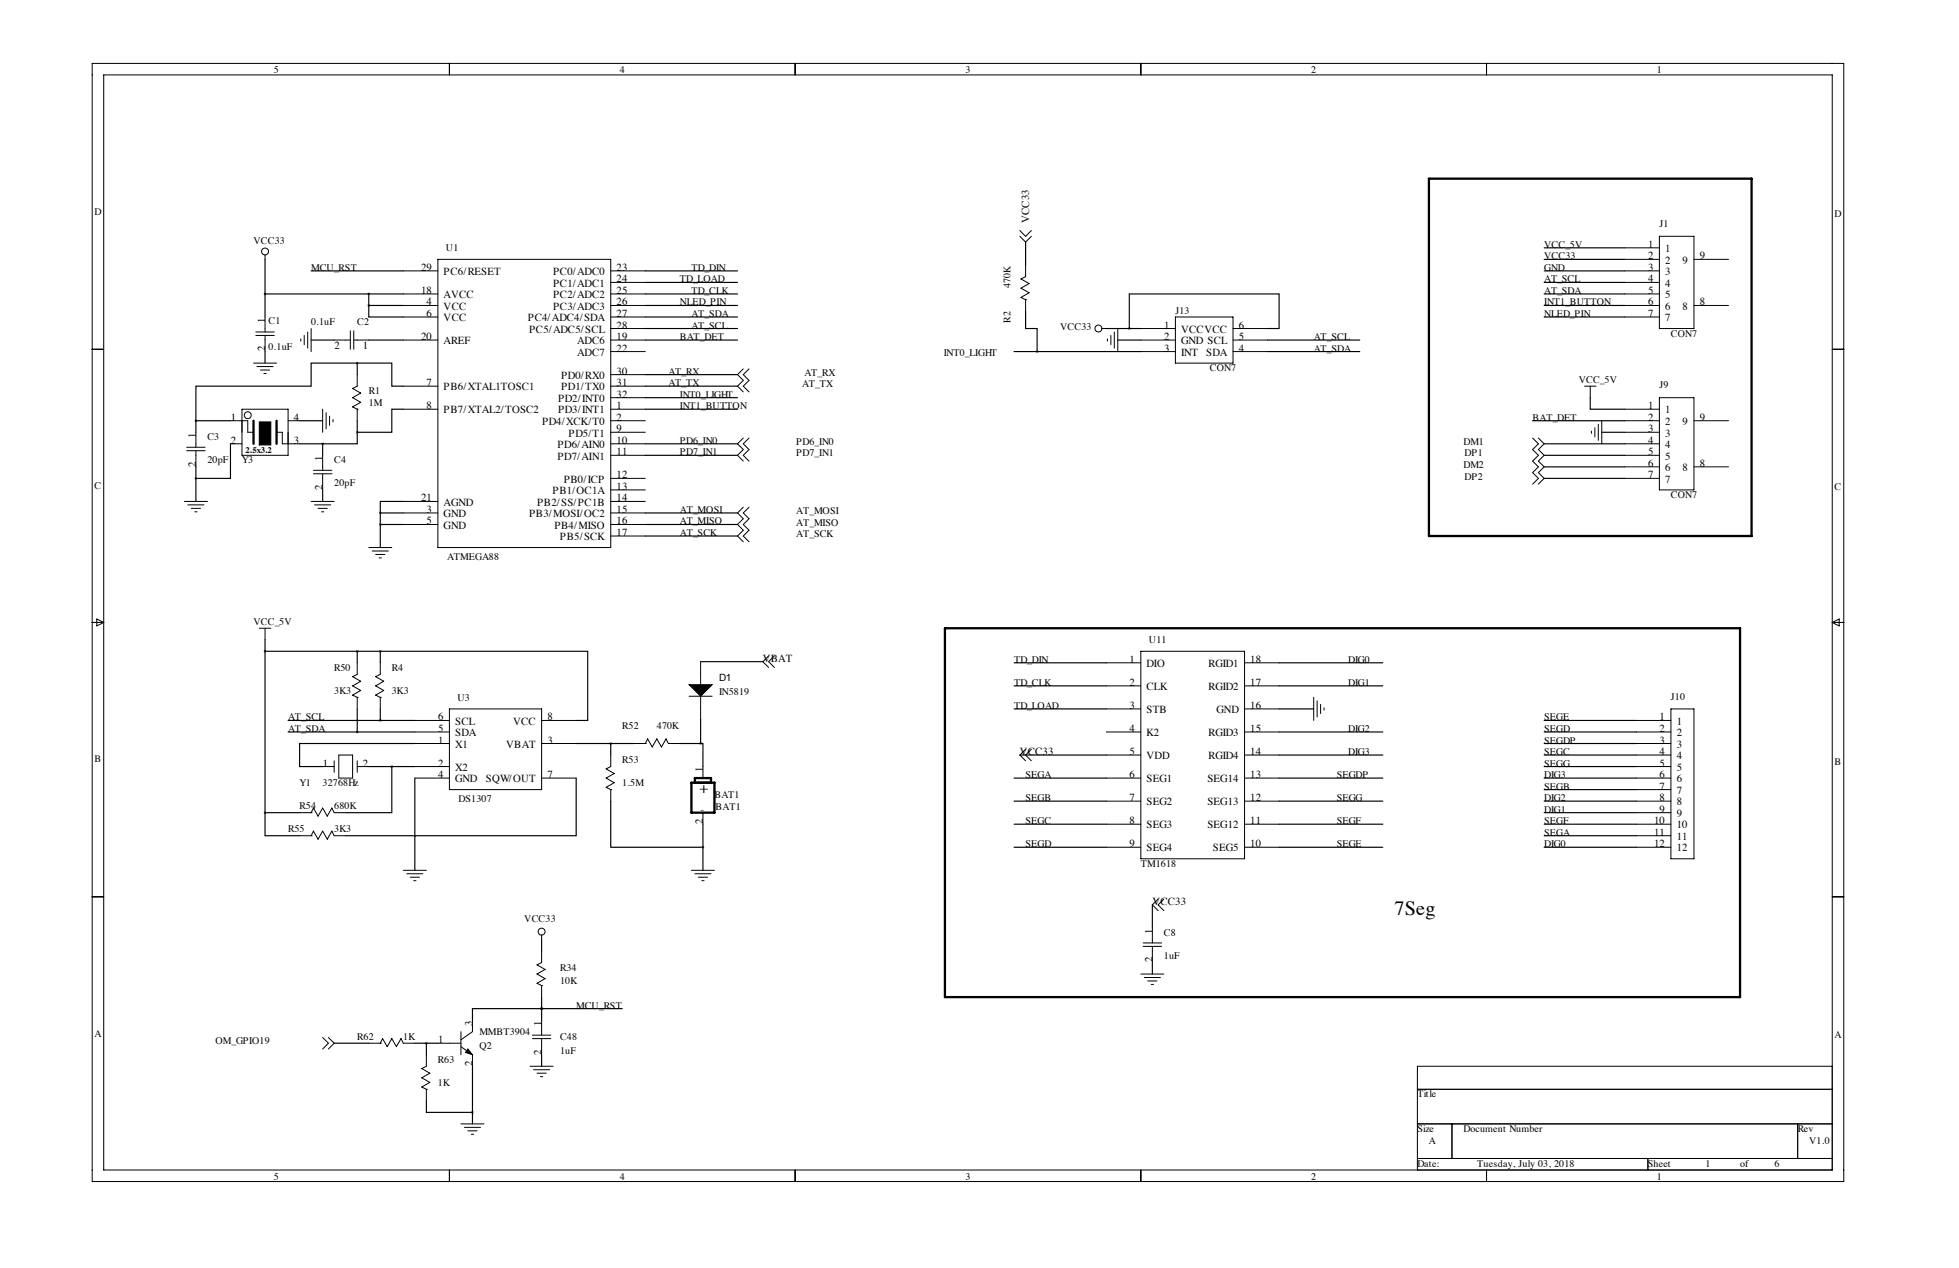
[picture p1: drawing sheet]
<svg xmlns="http://www.w3.org/2000/svg" width="432mm" height="279mm" viewBox="0 0 432 279" stroke-linecap="round" stroke-linejoin="round" font-family="sans-serif">
<path d="M315 39.4h71.1v78.7h-71.1zM55.9 92.7v5.1M61 92.7v5.1M208.3 138.4h175.2v81.3h-175.2zM152.4 172.5h5.1v6.6h-5.1zM153.2 172.5v-1.1h3.5v1.1" fill="none" stroke="#000" stroke-width=".51"/>
<g fill="none" stroke="#000" stroke-width=".22">
<path d="M20.3 14h386.1v246.3h-386.1zM22.9 16.5h381v241.3h-381zM99.1 14v2.5M175.3 14v2.5M251.5 14v2.5M327.7 14v2.5M58.4 56.1v1.1M88.9 59.7h7.6M96.5 57.2h38.1v63.5h-38.1zM134.6 59.7h7.6M224.8 50.8l1.3 1.3 1.2-1.3M224.8 52.1l1.3 1.2 1.2-1.2"/>
<path d="M226.1 58.4v2.6l-1.1 .5 1.8 1-1.8 1 1.8 1-1.8 1 1.1 .5M358.1 57.2h7.7M358.1 59.7h7.7M358.1 54.6h7.7M365.8 52.1h7.6v20.3h-7.6zM373.4 57.2h7.6M20.3 77h2.6M56.4 73.2h4.1M56.4 73.9h4.1M58.4 69.8v3.4M58.4 73.9v3.6M66.3 74.7v.5"/>
<path d="M67.1 73.9v2M67.8 73.2v3.5M68.6 72.4v5.1M73.7 74.9h3.5M77.2 72.9v4.1M78 74.9h3.3M78 72.9v4.1M88.9 67.3h7.6M88.9 69.8h7.6M88.9 64.8h7.6M88.9 74.9h7.6M134.6 67.3h7.6"/>
<path d="M134.6 69.8h7.6M134.6 64.8h7.6M134.6 77.5h7.6M134.6 74.9h7.6M134.6 72.4h7.6M134.6 62.2h7.6M226.1 66h.1M226.1 66v2.6M242.8 72.4h1M244.1 74.7v.5M244.9 73.9v2M245.6 73.2v3.5"/>
<path d="M246.4 72.4v5.1M251.5 77.5h7.6M251.5 74.9h7.6M251.5 72.4h7.6M259.1 69.8h12.7v10.2h-12.7zM271.8 77.5h7.6M271.8 74.9h7.6M271.8 72.4h7.6M358.1 67.3h7.7M358.1 69.8h7.7M358.1 64.8h7.7M358.1 62.2h7.7"/>
<path d="M373.4 67.3h7.6M403.9 77h2.5M41.1 98.6h4.1M41.1 99.3h4.1M43.2 95.2v3.4M43.2 99.3v3.6M50.8 92.7h3.8v2.5h1.3M50.8 97.8h2.5M53.3 90.2h10.2v10.1h-10.2zM55.9 80h5.1M56.6 80.8h3.6M57.4 81.5h2"/>
<path d="M58.2 82.3h.5M61 95.2h1.2v2.6h3.8M63.5 92.7h2.5M71.1 90.2v5M71.9 90.9v3.6M72.6 91.7v2M73.4 92.5v.5M78.7 90.2h.1M78.7 82.5v2.6l-1 .5 1.8 1-1.8 1 1.8 1-1.8 1.1 1 .5M78.7 90.2v2.5M88.9 90.2h7.6M88.9 85.1h7.6"/>
<path d="M134.6 90.2h7.6M134.6 92.7h7.6M134.6 85.1h7.6M134.6 95.2h7.6M134.6 97.8h7.6M134.6 87.6h7.6M134.6 82.5h7.6M163.8 81.3l-1.2 1.2 1.2 1.3-1.2 1.3 1.2 1.3M163.8 96.5l-1.2 1.3 1.2 1.3-1.2 1.2 1.2 1.3M165.1 81.3l-1.3 1.2 1.3 1.3-1.3 1.3 1.3 1.3M165.1 96.5l-1.3 1.3 1.3 1.3-1.3 1.2 1.3 1.3M337.8 96.5l1.3 1.3-1.3 1.3 1.3 1.2-1.3 1.3 1.3 1.3-1.3 1.2 1.3 1.3-1.3 1.3"/>
<path d="M339.1 96.5l1.3 1.3-1.3 1.3 1.3 1.2-1.3 1.3 1.3 1.3-1.3 1.2 1.3 1.3-1.3 1.3M349.2 85.1h2.6M350.5 85.1v2.5M350.8 95v.5M351.5 94.2v2.1M352.3 93.5v3.5M353.1 92.7v5.1M358.1 90.2h7.7M358.1 92.7h7.7M358.1 95.2h7.7M358.1 97.8h7.7M365.8 87.6h7.6v20.3h-7.6z"/>
<path d="M373.4 92.7h7.6M40.6 110.5h5.1M41.4 111.3h3.6M42.2 112h2M42.9 112.8h.5M68.6 110.5h5.1M69.1 103.6h4.1M69.1 104.4h4.1M69.3 111.3h3.6M70.1 112h2M70.9 112.8h.5M71.1 100.3v3.3"/>
<path d="M71.1 104.4v3.5M88.9 113h7.6M88.9 115.6h7.6M88.9 110.5h7.6M134.6 113h7.6M134.6 115.6h7.6M134.6 100.3h7.6M134.6 105.4h7.6M134.6 107.9h7.6M134.6 110.5h7.6M134.6 118.1h7.6M163.8 111.8l-1.2 1.2 1.2 1.3-1.2 1.3 1.2 1.2-1.2 1.3 1.2 1.3"/>
<path d="M165.1 111.8l-1.3 1.2 1.3 1.3-1.3 1.3 1.3 1.2-1.3 1.3 1.3 1.3M358.1 100.3h7.7M358.1 105.4h7.7M358.1 102.9h7.7M373.4 102.9h7.6M20.3 137.2h2.6M21.3 136.4l1.6 .8-1.6 .7zM57.1 138.4h2.6M58.4 138.4v2.6M81.3 120.7h5.1M82 121.4h3.6M82.8 122.2h2"/>
<path d="M83.6 122.9h.5M403.9 137.2h2.5M403.9 137.2l1.5-.8v1.5zM78.7 153.7h.1M78.7 146v2.6l-1 .5 1.8 1-1.8 1 1.8 1-1.8 1.1 1 .5M78.7 153.7v2.5M83.8 153.7h.1M83.8 146v2.6l-1 .5 1.8 1-1.8 1 1.8 1-1.8 1.1 1 .5M83.8 153.7v2.5M91.4 158.8h7.7M99.1 156.2h20.3v17.8h-20.3zM119.4 158.8h7.6"/>
<path d="M151.9 153.4h5.1M154.4 145.8v5.1M154.4 153.4v5.1M169.4 144.5l-1.3 1.3 1.3 1.3M170.7 144.5l-1.3 1.3 1.3 1.3M243.8 146h7.7M243.8 151.1h7.7M243.8 156.2h7.7M251.5 143.5h22.8v45.7h-22.8zM274.3 146h7.6M274.3 151.1h7.6M274.3 156.2h7.6"/>
<path d="M289.6 153.7v5.1M290.3 154.4v3.6M291.1 155.2v2M291.8 156v.5M360.7 158.8h7.6M368.3 156.2h5.1v33h-5.1zM66 179.1h2.6M68.6 179.1h.1M68.6 179.1l.5-1 1 1.7 1-1.7 1 1.7 1.1-1.7 .5 1h2.5M71.1 168.9h2.6M73.7 167.6v2.6M74.7 166.4h3v5h-3z"/>
<path d="M78.7 168.9h2.6M78.7 167.6v2.6M91.4 163.8h7.7M91.4 171.4h7.7M91.4 161.3h7.7M91.4 168.9h7.7M119.4 163.8h7.6M119.4 171.4h7.6M134.6 174h.1M134.6 166.4v2.5l-1 .5 1.8 1-1.8 1 1.8 1.1-1.8 1 1 .5M134.6 174v2.5M139.7 163.8h2.5"/>
<path d="M142.2 163.8h.1M142.2 163.8l.5-1 1.1 1.8 1-1.8 1 1.8 1-1.8 .5 1h2.6M154.9 168.9v2.5M154.9 179.1v2.5M226.1 165.1l-1.3 1.3 1.3 1.2M227.3 165.1l-1.2 1.3 1.2 1.2M243.8 176.5h7.7M243.8 171.4h7.7M243.8 166.4h7.7M243.8 161.3h7.7M274.3 176.5h7.6M274.3 171.4h7.6"/>
<path d="M274.3 166.4h7.6M274.3 161.3h7.6M360.7 163.8h7.6M360.7 176.5h7.6M360.7 171.4h7.6M360.7 166.4h7.6M360.7 161.3h7.6M360.7 174h7.6M360.7 168.9h7.6M360.7 179.1h7.6M20.3 197.6h2.6M66 184.1h2.6"/>
<path d="M68.6 184.1h.1M68.6 184.1l.5-1 1 1.8 1-1.8 1 1.8 1.1-1.8 .5 1h2.5M88.9 191.8h5.1M89.7 192.5h3.5M90.4 193.3h2.1M91.2 194.1h.5M152.4 191.8h5.1M153.2 192.5h3.5M153.9 193.3h2.1M154.7 194.1h.5M243.8 181.6h7.7M243.8 186.7h7.7"/>
<path d="M255.3 198.1l-1.3 1.3 1.3 1.3M256.5 198.1l-1.2 1.3 1.2 1.3M274.3 181.6h7.6M274.3 186.7h7.6M360.7 181.6h7.6M360.7 186.7h7.6M360.7 184.1h7.6M403.9 197.6h2.5M119.4 217.2h.1M119.4 209.5v2.6l-1 .5 1.7 1-1.7 1 1.7 1-1.7 1.1 1 .5M119.4 206v1M119.4 217.2v2.5"/>
<path d="M251.5 214.6h5M252 207.8h4M252 208.5h4M252.2 215.4h3.6M253 216.2h2M253.7 216.9h.6M254 204.5v3.3M254 208.5v3.6M71.1 228.6l1.3 1.3-1.3 1.2M72.4 228.6l1.3 1.3-1.3 1.2M81.3 229.9h2.5M83.8 229.9h.1"/>
<path d="M83.8 229.9l.5-1 1 1.7 1.1-1.7 1 1.7 1-1.7 .5 1h2.5M94 232.4v2.5l-1 .6 1.7 1-1.7 1 1.7 1-1.7 1 1 .5M96.5 229.9h5.1M101.6 230.6l2.5 1.8v2.5M101.6 227.3v5.1M104.1 224.8v2.5l-2.5 1.8M116.8 234.9h5.1M117.3 228.1h4.1M117.3 228.9h4.1M117.6 235.7h3.6M118.4 236.5h2M119.1 237.2h.5"/>
<path d="M119.4 224.8v3.3M119.4 228.9v3.5M403.9 234.9h-91.5v22.9M94 240h.1M94 240v2.6M99.1 257.8v2.5M101.6 247.6h5.1M102.4 248.4h3.5M103.1 249.2h2.1M103.9 249.9h.5M175.3 257.8v2.5M251.5 257.8v2.5"/>
<path d="M312.4 240h91.5M312.4 247.6h91.5M312.4 255.3h91.5M320 247.6v7.7M327.7 257.8v2.5M363.2 255.3v2.5M396.2 247.6v7.7"/>
<circle cx="58.4" cy="55.4" r=".76"/>
<circle cx="242.1" cy="72.4" r=".76"/>
<circle cx="54.6" cy="91.5" r=".76"/>
<circle cx="119.4" cy="205.3" r=".76"/>
</g>
<path d="M57.1 93h2.6v5h-2.6zM151.9 150.9h5.1l-2.6 2.5zM103.1 231.1l1 1.3-1.5-.5z" fill="#000" stroke="#000" stroke-width=".22"/>
<g fill="none" stroke="#000" stroke-width=".25">
<path d="M58.4 57.2v12.6M68.6 59.7h20.3M142.2 59.7h20.4M226.1 53.3v5.1M340.4 59.7h17.7M340.4 57.2h17.7M340.4 54.6h17.7M58.4 64.8h30.5M58.4 77.5v2.5M68.6 74.9h5.1M81.3 67.3v2.5h7.6M81.3 74.9h7.6"/>
<path d="M81.3 67.3h7.6M81.3 64.8v2.5M142.2 74.9h20.4M142.2 62.2h20.4M142.2 64.8h20.4M142.2 72.4h20.4M142.2 67.3h20.4M142.2 69.8h20.4M223.5 77.5h28M226.1 68.6v3.8h2.5v5.1M243.8 72.4h7.7M246.4 74.9h5.1"/>
<path d="M248.9 72.4v-7.6h33v7.6h-2.5M279.4 74.9h20.3M279.4 77.5h20.3M340.4 62.2h17.7M340.4 64.8h17.7M340.4 67.3h17.7M340.4 69.8h17.7M43.2 92.7h7.6M43.2 92.7v2.5M50.8 97.8v7.6h-7.6M66 97.8h5.1M66 92.7h5.1"/>
<path d="M71.1 97.8v2.5M78.7 95.2v2.6h-7.6M78.7 80h7.7v5.1h2.5M78.7 80h-10.1v5.1h-25.4v7.6M78.7 80v2.5M78.7 92.7v2.5M88.9 90.2h-2.5v5h-7.7M142.2 97.8h20.4M142.2 82.5h20.4M142.2 85.1h20.4M142.2 87.6h20.4M142.2 90.2h20.4"/>
<path d="M337.8 92.7h20.3M340.4 97.8h17.7M350.5 87.6v2.6h7.6M353.1 95.2h5M43.2 102.9v7.6M71.1 107.9v2.6M83.8 113h5.1M83.8 115.6h5.1M83.8 113v7.7M88.9 110.5h-5.1v2.5M142.2 100.3h20.4M142.2 113h20.4"/>
<path d="M142.2 115.6h20.4M142.2 118.1h20.4M340.4 100.3h17.7M340.4 102.9h17.7M340.4 105.4h17.7M58.4 141v38.1M58.4 143.5h25.4M63.5 158.8h27.9M78.7 143.5v2.5M78.7 156.2v5.1M83.8 143.5h45.7v15.3h-2.5M83.8 143.5v2.5"/>
<path d="M83.8 156.2v2.6M154.4 158.5v5.3M154.4 145.8h13.7M223.5 151.1h20.3M223.5 146h20.3M223.5 156.2h20.3M281.9 151.1h22.9M281.9 146h22.9M281.9 156.2h7.7M340.4 158.8h20.3M58.4 179.1v5h7.6M58.4 179.1h7.6"/>
<path d="M63.5 161.3h27.9M81.3 168.9h10.1M86.4 168.9v10.2h-10.2M91.4 163.8h-25.4v5.1h5.1M91.4 171.4v20.4M127 171.4v12.7h-50.8M127 163.8h12.7M134.6 176.5v10.2h20.3M134.6 163.8v2.6M149.9 163.8h4.5M154.4 163.8h.5v5.1M223.5 171.4h20.3"/>
<path d="M223.5 176.5h20.3M224.8 166.4h19M281.9 171.4h22.9M281.9 161.3h22.9M281.9 166.4h22.9M281.9 176.5h22.9M340.4 163.8h20.3M340.4 168.9h20.3M340.4 171.4h20.3M340.4 161.3h20.3M340.4 166.4h20.3M340.4 176.5h20.3"/>
<path d="M340.4 179.1h20.3M340.4 174h20.3M154.9 181.6v10.2M223.5 181.6h20.3M223.5 186.7h20.3M254 199.4v5.1M281.9 181.6h22.9M281.9 186.7h22.9M340.4 181.6h20.3M340.4 186.7h20.3M340.4 184.1h20.3M119.4 207v2.5"/>
<path d="M119.4 219.7v5.1M254 212.1v2.5M73.7 229.9h7.6M91.4 229.9h5.1M94 229.9v2.5M104.1 234.9v12.7M119.4 222.2h-15.3v2.6M119.4 222.2h.1M119.4 232.4v2.5M119.4 222.2h17.8M94 242.6v2.5h10.1"/>
</g>
<path d="M78.7 95.3a.05 .05 0 0 0 .1 0 .05 .05 0 0 0-.1 0zM86.3 168.9a.05 .05 0 0 0 .1 0 .05 .05 0 0 0-.1 0zM78.7 80a.05 .05 0 0 0 .1 0 .05 .05 0 0 0-.1 0zM154.9 186.7a.05 .05 0 0 0 .1 0 .05 .05 0 0 0-.1 0zM78.7 161.3a.05 .05 0 0 0 .1 0 .05 .05 0 0 0-.1 0zM104.1 245.1a.05 .05 0 0 0 .1 0 .05 .05 0 0 0-.1 0zM78.7 143.5a.05 .05 0 0 0 .1 0 .05 .05 0 0 0-.1 0zM154.4 163.8a.05 .05 0 0 0 .1 0 .05 .05 0 0 0-.1 0z" fill="#000" stroke="#000" stroke-width=".51"/>
<text font-size="4.4" x="307.3" y="201.7">7Seg</text>
<text font-size="3.5" x="154.2" y="174.8">+</text>
<text font-size="2.5" x="154.4" y="179.1">-</text>
<g font-size="2.4">
<text x="226.8" y="49.1" transform="rotate(-90 226.8 49.1)">VCC33</text>
<text x="92.8" y="59.7">29</text>
<text x="135.9" y="59.7">23</text>
<text x="363.3" y="54.6">1</text>
<text x="363.3" y="57.2">2</text>
<text x="363.3" y="59.7">3</text>
<text x="367" y="55.5">1</text>
<text x="367" y="58.1">2</text>
<text x="370.9" y="58.1">9</text>
<text x="374.6" y="57.2">9</text>
<text x="92.8" y="64.8">18</text>
<text x="97.8" y="65.7">AVCC</text>
<text x="97.8" y="60.6">PC6/RESET</text>
<text x="121.9" y="65.7">PC2/ADC2</text>
<text x="121.9" y="63.2">PC1/ADC1</text>
<text x="121.9" y="60.6">PC0/ADC0</text>
<text x="135.9" y="64.8">25</text>
<text x="135.9" y="62.2">24</text>
<text x="363.3" y="62.2">4</text>
<text x="363.3" y="64.8">5</text>
<text x="367" y="60.6">3</text>
<text x="367" y="63.2">4</text>
<text x="367" y="65.7">5</text>
<text x="58.4" y="71.1" transform="rotate(-90 58.4 71.1)">1</text>
<text x="94" y="67.3">4</text>
<text x="94" y="69.8">6</text>
<text x="97.8" y="68.2">VCC</text>
<text x="97.8" y="70.8">VCC</text>
<text x="116.4" y="70.8">PC4/ADC4/SDA</text>
<text x="121.9" y="68.2">PC3/ADC3</text>
<text x="135.9" y="69.8">27</text>
<text x="135.9" y="67.3">26</text>
<text x="363.3" y="67.3">6</text>
<text x="363.3" y="69.8">7</text>
<text x="367" y="68.2">6</text>
<text x="367" y="70.8">7</text>
<text x="370.9" y="68.2">8</text>
<text x="374.6" y="67.3">8</text>
<text x="58.4" y="77.4" transform="rotate(-90 58.4 77.4)">2</text>
<text x="73.7" y="76.8">2</text>
<text x="80" y="76.8">1</text>
<text x="92.8" y="74.9">20</text>
<text x="97.8" y="75.9">AREF</text>
<text x="116.6" y="73.3">PC5/ADC5/SCL</text>
<text x="127.2" y="75.9">ADC6</text>
<text x="135.9" y="77.5">22</text>
<text x="135.9" y="74.9">19</text>
<text x="135.9" y="72.4">28</text>
<text x="256.6" y="72.4">1</text>
<text x="256.6" y="74.9">2</text>
<text x="256.6" y="77.5">3</text>
<text x="260.3" y="73.3">VCCVCC</text>
<text x="260.3" y="75.9">GND SCL</text>
<text x="273" y="77.5">4</text>
<text x="273" y="74.9">5</text>
<text x="273" y="72.4">6</text>
<text x="123.7" y="83.5">PD0/RX0</text>
<text x="127.2" y="78.4">ADC7</text>
<text x="135.9" y="82.5">30</text>
<text x="260.3" y="78.4">INT</text>
<text x="265.9" y="78.4">SDA</text>
<text x="94" y="85.1">7</text>
<text x="97.8" y="86">PB6/XTAL1TOSC1</text>
<text x="123" y="88.6">PD2/INT0</text>
<text x="123.7" y="86">PD1/TX0</text>
<text x="135.9" y="87.6">32</text>
<text x="135.9" y="85.1">31</text>
<text x="50.8" y="92.7">1</text>
<text x="64.8" y="92.7">4</text>
<text x="94" y="90.2">8</text>
<text x="97.8" y="91.1">PB7/XTAL2/TOSC2</text>
<text x="119.5" y="93.6">PD4/XCK/T0</text>
<text x="123" y="91.1">PD3/INT1</text>
<text x="135.9" y="90.2">1</text>
<text x="135.9" y="92.7">2</text>
<text x="135.9" y="95.2">9</text>
<text x="363.3" y="90.2">1</text>
<text x="363.3" y="92.7">2</text>
<text x="363.3" y="95.2">3</text>
<text x="367" y="91.1">1</text>
<text x="367" y="93.6">2</text>
<text x="370.9" y="93.6">9</text>
<text x="374.6" y="92.7">9</text>
<text x="43.2" y="96.5" transform="rotate(-90 43.2 96.5)">1</text>
<text x="50.8" y="97.8">2</text>
<text x="64.8" y="97.8">3</text>
<text x="71.1" y="101.6" transform="rotate(-90 71.1 101.6)">1</text>
<text x="122.9" y="98.7">PD6/AIN0</text>
<text x="122.9" y="101.3">PD7/AIN1</text>
<text x="125.3" y="96.2">PD5/T1</text>
<text x="135.9" y="97.8">10</text>
<text x="135.9" y="100.3">11</text>
<text x="363.3" y="97.8">4</text>
<text x="363.3" y="100.3">5</text>
<text x="367" y="96.2">3</text>
<text x="367" y="98.7">4</text>
<text x="367" y="101.3">5</text>
<text x="43.2" y="102.8" transform="rotate(-90 43.2 102.8)">2</text>
<text x="71.1" y="107.9" transform="rotate(-90 71.1 107.9)">2</text>
<text x="124.2" y="106.3">PB0/ICP</text>
<text x="135.9" y="105.4">12</text>
<text x="135.9" y="107.9">13</text>
<text x="363.3" y="102.9">6</text>
<text x="363.3" y="105.4">7</text>
<text x="367" y="103.8">6</text>
<text x="367" y="106.3">7</text>
<text x="370.9" y="103.8">8</text>
<text x="374.6" y="102.9">8</text>
<text x="92.8" y="110.5">21</text>
<text x="94" y="113">3</text>
<text x="97.8" y="114">GND</text>
<text x="97.8" y="111.4">AGND</text>
<text x="116.6" y="114">PB3/MOSI/OC2</text>
<text x="118.4" y="111.4">PB2/SS/PC1B</text>
<text x="121.8" y="108.9">PB1/OC1A</text>
<text x="135.9" y="110.5">14</text>
<text x="135.9" y="113">15</text>
<text x="94" y="115.6">5</text>
<text x="97.8" y="116.5">GND</text>
<text x="122.2" y="116.5">PB4/MISO</text>
<text x="123.4" y="119">PB5/SCK</text>
<text x="135.9" y="115.6">16</text>
<text x="135.9" y="118.1">17</text>
<text x="168.1" y="145.8">VBAT</text>
<text x="249" y="146">1</text>
<text x="252.7" y="147">DIO</text>
<text x="266.4" y="147">RGID1</text>
<text x="275.6" y="146">18</text>
<text x="249" y="151.1">2</text>
<text x="252.7" y="152.1">CLK</text>
<text x="266.4" y="152.1">RGID2</text>
<text x="275.6" y="151.1">17</text>
<text x="96.6" y="161.3">5</text>
<text x="96.6" y="158.8">6</text>
<text x="100.3" y="159.7">SCL</text>
<text x="113.1" y="159.7">VCC</text>
<text x="120.6" y="158.8">8</text>
<text x="249" y="156.2">3</text>
<text x="249" y="161.3">4</text>
<text x="252.7" y="157.1">STB</text>
<text x="268.2" y="157.1">GND</text>
<text x="275.6" y="156.2">16</text>
<text x="275.6" y="161.3">15</text>
<text x="365.8" y="158.8">1</text>
<text x="365.8" y="161.3">2</text>
<text x="369.6" y="159.7">1</text>
<text x="96.6" y="163.8">1</text>
<text x="100.3" y="164.8">X1</text>
<text x="100.3" y="162.2">SDA</text>
<text x="111.6" y="164.8">VBAT</text>
<text x="120.6" y="163.8">3</text>
<text x="224.8" y="166.4">VCC33</text>
<text x="249" y="166.4">5</text>
<text x="252.7" y="167.3">VDD</text>
<text x="252.7" y="162.2">K2</text>
<text x="266.4" y="167.3">RGID4</text>
<text x="266.4" y="162.2">RGID3</text>
<text x="275.6" y="166.4">14</text>
<text x="365.8" y="163.8">3</text>
<text x="365.8" y="166.4">4</text>
<text x="369.6" y="162.2">2</text>
<text x="369.6" y="164.8">3</text>
<text x="369.6" y="167.3">4</text>
<text x="71.2" y="168.9">1</text>
<text x="80" y="168.9">2</text>
<text x="96.6" y="168.9">2</text>
<text x="96.6" y="171.4">4</text>
<text x="100.3" y="169.8">X2</text>
<text x="100.3" y="172.4">GND</text>
<text x="107.1" y="172.4">SQW/OUT</text>
<text x="120.6" y="171.4">7</text>
<text x="154.9" y="170.2" transform="rotate(-90 154.9 170.2)">1</text>
<text x="249" y="171.4">6</text>
<text x="252.7" y="172.4">SEG1</text>
<text x="266.1" y="172.4">SEG14</text>
<text x="275.6" y="171.4">13</text>
<text x="365.8" y="168.9">5</text>
<text x="365.8" y="171.4">6</text>
<text x="365.8" y="174">7</text>
<text x="369.6" y="169.8">5</text>
<text x="369.6" y="172.4">6</text>
<text x="249" y="176.5">7</text>
<text x="252.7" y="177.5">SEG2</text>
<text x="266.1" y="177.5">SEG13</text>
<text x="275.6" y="176.5">12</text>
<text x="365.8" y="176.5">8</text>
<text x="365.8" y="179.1">9</text>
<text x="369.6" y="174.9">7</text>
<text x="369.6" y="177.5">8</text>
<text x="154.9" y="181.6" transform="rotate(-90 154.9 181.6)">2</text>
<text x="249" y="181.6">8</text>
<text x="252.7" y="182.5">SEG3</text>
<text x="266.1" y="182.5">SEG12</text>
<text x="275.6" y="181.6">11</text>
<text x="364.6" y="181.6">10</text>
<text x="364.6" y="184.1">11</text>
<text x="369.6" y="180">9</text>
<text x="369.6" y="182.5">10</text>
<text x="369.6" y="185.1">11</text>
<text x="249" y="186.7">9</text>
<text x="252.7" y="187.6">SEG4</text>
<text x="267.3" y="187.6">SEG5</text>
<text x="275.6" y="186.7">10</text>
<text x="364.6" y="186.7">12</text>
<text x="369.6" y="187.6">12</text>
<text x="254" y="199.4">VCC33</text>
<text x="254" y="205.7" transform="rotate(-90 254 205.7)">1</text>
<text x="254" y="212" transform="rotate(-90 254 212)">2</text>
<text x="104.1" y="226.1" transform="rotate(-90 104.1 226.1)">3</text>
<text x="119.4" y="226.1" transform="rotate(-90 119.4 226.1)">1</text>
<text x="96.6" y="229.9">1</text>
<text x="119.4" y="232.4" transform="rotate(-90 119.4 232.4)">2</text>
<text x="104.1" y="234.9" transform="rotate(-90 104.1 234.9)">2</text>
</g>
<g font-size="2.2">
<text x="60.4" y="16.1">5</text>
<text x="136.6" y="16.1">4</text>
<text x="212.8" y="16.1">3</text>
<text x="289" y="16.1">2</text>
<text x="365.2" y="16.1">1</text>
<text x="20.8" y="47.3">D</text>
<text x="404.4" y="47.9">D</text>
<text x="55.9" y="53.8">VCC33</text>
<text x="365.8" y="50">J1</text>
<text x="68.6" y="59.7">MCU_RST</text>
<text x="98.3" y="55.4">U1</text>
<text x="152.4" y="59.7">TD_DIN</text>
<text x="340.4" y="59.7">GND</text>
<text x="340.4" y="57.2">VCC33</text>
<text x="340.4" y="54.6">VCC_5V</text>
<text x="149.9" y="62.2">TD_LOAD</text>
<text x="152.4" y="64.8">TD_CLK</text>
<text x="222.8" y="63.5" transform="rotate(-90 222.8 63.5)">470K</text>
<text x="340.4" y="62.2">AT_SCL</text>
<text x="340.4" y="64.8">AT_SDA</text>
<text x="59.2" y="71.4">C1</text>
<text x="68.6" y="71.6">0.1uF</text>
<text x="78.7" y="71.6">C2</text>
<text x="149.9" y="67.3">NLED_PIN</text>
<text x="152.4" y="69.8">AT_SDA</text>
<text x="222.8" y="71.1" transform="rotate(-90 222.8 71.1)">R2</text>
<text x="259.1" y="69.1">J13</text>
<text x="340.4" y="69.8">NLED_PIN</text>
<text x="340.4" y="67.3">INT1_BUTTON</text>
<text x="59.2" y="77.2">0.1uF</text>
<text x="149.9" y="74.9">BAT_DET</text>
<text x="152.4" y="72.4">AT_SCL</text>
<text x="233.7" y="72.6">VCC33</text>
<text x="289.6" y="74.9">AT_SCL</text>
<text x="289.6" y="77.5">AT_SDA</text>
<text x="368.3" y="74.2">CON7</text>
<text x="147.3" y="82.5">AT_RX</text>
<text x="177.3" y="82.8">AT_RX</text>
<text x="208" y="78.5">INT0_LIGHT</text>
<text x="266.7" y="81.8">CON7</text>
<text x="81.3" y="86.9">R1</text>
<text x="81.3" y="89.4">1M</text>
<text x="147.3" y="85.1">AT_TX</text>
<text x="149.9" y="87.6">INT0_LIGHT</text>
<text x="176.8" y="85.3">AT_TX</text>
<text x="348" y="84.3">VCC_5V</text>
<text x="365.8" y="85.6">J9</text>
<text x="149.9" y="90.2">INT1_BUTTON</text>
<text x="337.8" y="92.7">BAT_DET</text>
<text x="45.7" y="97">C3</text>
<text x="149.9" y="100.3">PD7_IN1</text>
<text x="149.9" y="97.8">PD6_IN0</text>
<text x="175.5" y="98">PD6_IN0</text>
<text x="175.5" y="100.6">PD7_IN1</text>
<text x="322.6" y="98">DM1</text>
<text x="322.8" y="100.6">DP1</text>
<text x="20.8" y="107.8">C</text>
<text x="45.7" y="102.1">20pF</text>
<text x="53.3" y="102.1">Y3</text>
<text x="73.7" y="102.1">C4</text>
<text x="73.7" y="107.2">20pF</text>
<text x="322.6" y="103.1">DM2</text>
<text x="322.8" y="105.7">DP2</text>
<text x="149.9" y="113">AT_MOSI</text>
<text x="175.5" y="113.3">AT_MOSI</text>
<text x="368.3" y="109.7">CON7</text>
<text x="404.4" y="108.1">C</text>
<text x="149.9" y="115.6">AT_MISO</text>
<text x="149.9" y="118.1">AT_SCK</text>
<text x="175.5" y="118.4">AT_SCK</text>
<text x="175.5" y="115.8">AT_MISO</text>
<text x="98.6" y="123.4">ATMEGA88</text>
<text x="55.9" y="137.7">VCC_5V</text>
<text x="253.2" y="141.7">U11</text>
<text x="73.7" y="147.8">R50</text>
<text x="86.4" y="147.8">R4</text>
<text x="223.5" y="146">TD_DIN</text>
<text x="297.2" y="146">DIG0</text>
<text x="73.7" y="152.9">3K3</text>
<text x="86.4" y="152.9">3K3</text>
<text x="100.8" y="154.4">U3</text>
<text x="158.5" y="150.1">D1</text>
<text x="158.5" y="153.2">IN5819</text>
<text x="223.5" y="151.1">TD_CLK</text>
<text x="297.2" y="151.1">DIG1</text>
<text x="368.3" y="154.2">J10</text>
<text x="63.5" y="158.8">AT_SCL</text>
<text x="63.5" y="161.3">AT_SDA</text>
<text x="137.2" y="160.5">R52</text>
<text x="144.8" y="160.5">470K</text>
<text x="223.5" y="156.2">TD_LOAD</text>
<text x="297.2" y="161.3">DIG2</text>
<text x="340.4" y="161.3">SEGD</text>
<text x="340.4" y="158.8">SEGE</text>
<text x="20.8" y="168">B</text>
<text x="297.2" y="166.4">DIG3</text>
<text x="340.4" y="166.4">SEGC</text>
<text x="340.4" y="163.8">SEGDP</text>
<text x="66" y="173.2">Y1</text>
<text x="71.1" y="173.2">32768Hz</text>
<text x="137.2" y="168.1">R53</text>
<text x="137.2" y="173.2">1.5M</text>
<text x="226.1" y="171.4">SEGA</text>
<text x="294.6" y="171.4">SEGDP</text>
<text x="340.4" y="171.4">DIG3</text>
<text x="340.4" y="174">SEGB</text>
<text x="340.4" y="168.9">SEGG</text>
<text x="404.4" y="168.5">B</text>
<text x="66" y="178.3">R54</text>
<text x="73.7" y="178.3">680K</text>
<text x="101.1" y="176.8">DS1307</text>
<text x="157.5" y="175.8">BAT1</text>
<text x="157.7" y="178.6">BAT1</text>
<text x="226.1" y="176.5">SEGB</text>
<text x="294.6" y="176.5">SEGG</text>
<text x="340.4" y="179.1">DIG1</text>
<text x="340.4" y="176.5">DIG2</text>
<text x="63.5" y="183.4">R55</text>
<text x="73.7" y="183.4">3K3</text>
<text x="226.1" y="181.6">SEGC</text>
<text x="294.6" y="181.6">SEGF</text>
<text x="340.4" y="184.1">SEGA</text>
<text x="340.4" y="181.6">SEGF</text>
<text x="226.1" y="186.7">SEGD</text>
<text x="251.5" y="191">TM1618</text>
<text x="294.6" y="186.7">SEGE</text>
<text x="340.4" y="186.7">DIG0</text>
<text x="115.6" y="203.2">VCC33</text>
<text x="256.5" y="206.2">C8</text>
<text x="123.4" y="213.9">R34</text>
<text x="256.5" y="211.3">1uF</text>
<text x="123.4" y="216.9">10K</text>
<text x="127" y="222.2">MCU_RST</text>
<text x="20.8" y="228.5">A</text>
<text x="47.5" y="230.1">OM_GPIO19</text>
<text x="78.7" y="229.1">R62</text>
<text x="88.9" y="229.1">1K</text>
<text x="105.7" y="231.1">Q2</text>
<text x="105.7" y="228.1">MMBT3904</text>
<text x="123.4" y="229.1">C48</text>
<text x="123.4" y="232.2">1uF</text>
<text x="404.4" y="228.7">A</text>
<text x="96.5" y="234.2">R63</text>
<text x="96.5" y="239.3">1K</text>
<text x="312.4" y="241.8">Title</text>
<text x="312.4" y="249.4">Size</text>
<text x="315" y="252">A</text>
<text x="322.6" y="249.4">Document Number</text>
<text x="396.2" y="249.4">Rev</text>
<text x="398.8" y="252">V1.0</text>
<text x="312.4" y="257">Date:</text>
<text x="325.6" y="257">Tuesday, July 03, 2018</text>
<text x="363.2" y="257">Sheet</text>
<text x="375.9" y="257">1</text>
<text x="383.5" y="257">of</text>
<text x="391.2" y="257">6</text>
<text x="60.4" y="259.9">5</text>
<text x="136.6" y="259.9">4</text>
<text x="212.8" y="259.9">3</text>
<text x="289" y="259.9">2</text>
<text x="365.2" y="259.9">1</text>
</g>
<text font-size="1.9" x="54.1" y="99.8">2.5x3.2</text>
</svg>
